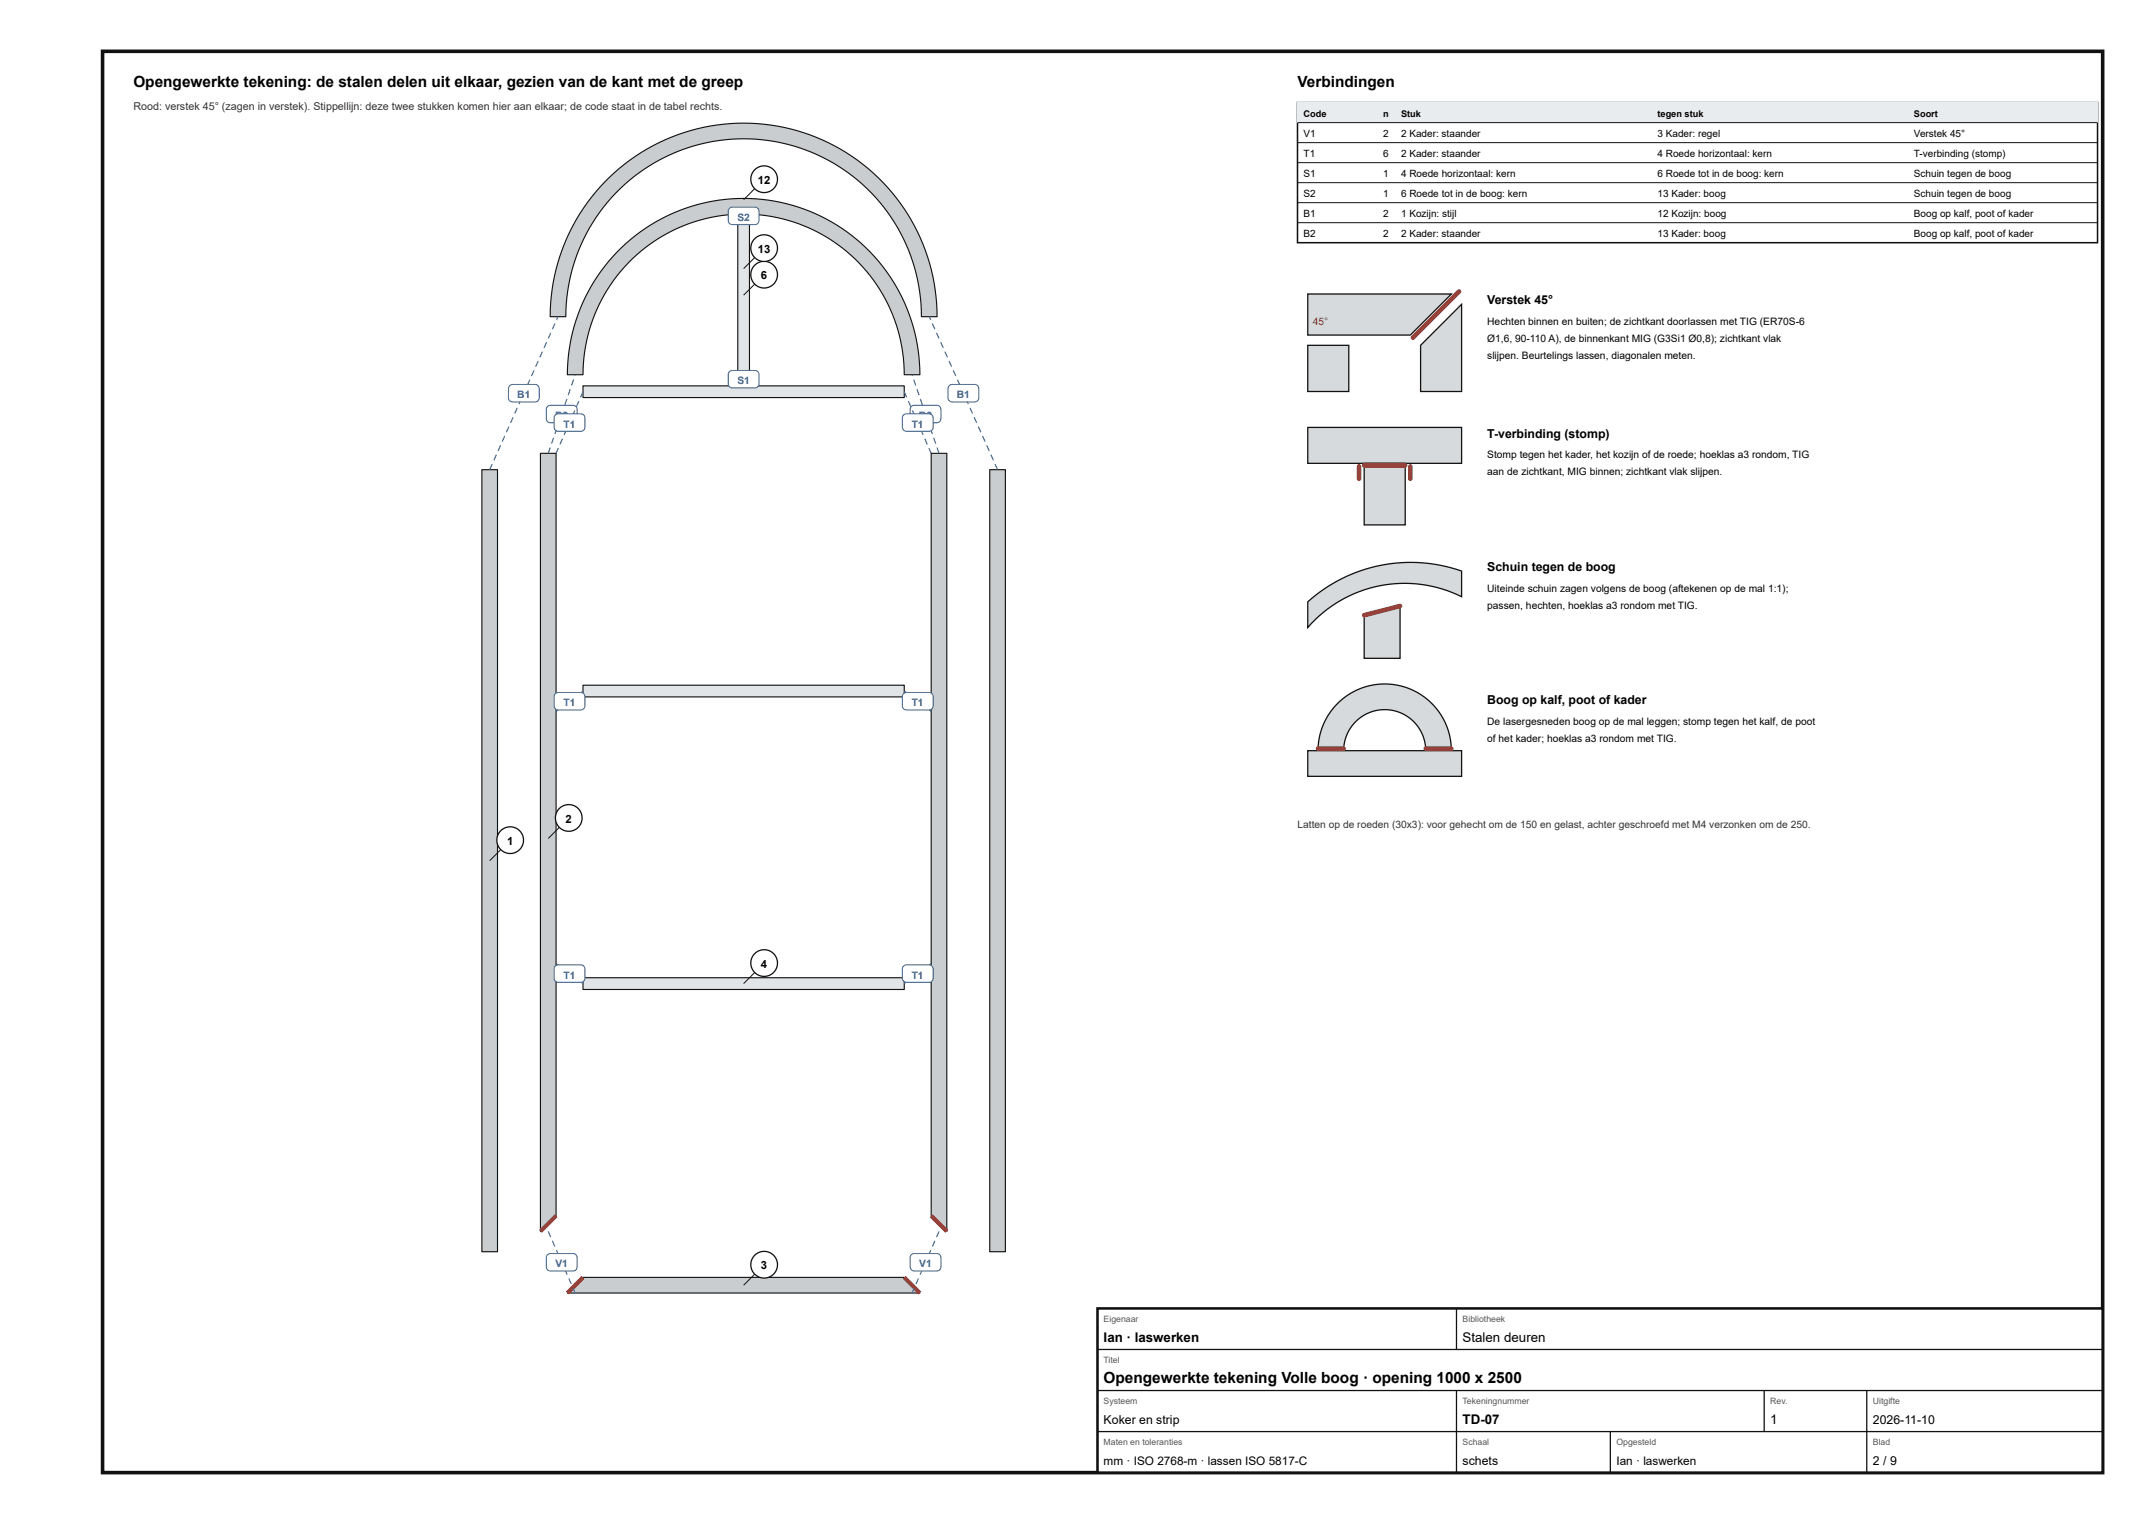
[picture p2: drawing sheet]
<svg xmlns="http://www.w3.org/2000/svg" width="420mm" height="297mm" viewBox="0 0 420 297" stroke-linecap="round" stroke-linejoin="round" font-family="sans-serif">
<path d="M20 10h390v277h-390z" fill="none" stroke="#111" stroke-width=".7" stroke-linecap="butt"/>
<path d="M94 91.5h3v152.4h-3z" fill="#c9cdd0"/>
<path d="M94 91.5h3v152.4h-3z" fill="none" stroke="#111" stroke-width=".22"/>
<path d="M193 91.5h3v152.4h-3z" fill="#c9cdd0"/>
<path d="M193 91.5h3v152.4h-3z" fill="none" stroke="#111" stroke-width=".22"/>
<path d="M105.4 88.3h3v148.6l-3 3.1z" fill="#c9cdd0"/>
<path d="M105.4 88.3h3v148.6l-3 3.1z" fill="none" stroke="#111" stroke-width=".22"/>
<path d="M108.4 236.9l-3 3.1" fill="none" stroke="#c0392b" stroke-width=".8" stroke-linecap="butt"/>
<path d="M181.6 88.3h3v151.7l-3-3.1z" fill="#c9cdd0"/>
<path d="M181.6 88.3h3v151.7l-3-3.1z" fill="none" stroke="#111" stroke-width=".22"/>
<path d="M181.6 236.9l3 3.1" fill="none" stroke="#c0392b" stroke-width=".8" stroke-linecap="butt"/>
<path d="M113.7 248.9h62.6l3.1 3.1h-68.8z" fill="#c9cdd0"/>
<path d="M113.7 248.9h62.6l3.1 3.1h-68.8z" fill="none" stroke="#111" stroke-width=".22"/>
<path d="M113.7 248.9l-3.1 3.1M176.3 248.9l3.1 3.1" fill="none" stroke="#c0392b" stroke-width=".8" stroke-linecap="butt"/>
<path d="M113.7 190.5h62.6v2.3h-62.6z" fill="#e2e5e7"/>
<path d="M113.7 190.5h62.6v2.3h-62.6z" fill="none" stroke="#111" stroke-width=".22"/>
<path d="M113.7 133.5h62.6v2.3h-62.6z" fill="#e2e5e7"/>
<path d="M113.7 133.5h62.6v2.3h-62.6z" fill="none" stroke="#111" stroke-width=".22"/>
<path d="M113.7 75.2h62.6v2.3h-62.6z" fill="#e2e5e7"/>
<path d="M113.7 75.2h62.6v2.3h-62.6z" fill="none" stroke="#111" stroke-width=".22"/>
<path d="M143.9 42.5h2.2v30.1h-2.2z" fill="#e2e5e7"/>
<path d="M143.9 42.5h2.2v30.1h-2.2z" fill="none" stroke="#111" stroke-width=".22"/>
<path d="M117.9 35.5a37.7 37.7 0 0 1 41.2-8.7 37.7 37.7 0 0 1 23.6 34.9h-3a34.7 34.7 0 0 0-34.7-34.6 34.7 34.7 0 0 0-34.7 34.6h-3a37.7 37.7 0 0 1 10.6-26.2z" fill="#c9cdd0"/>
<path d="M117.9 35.5a37.7 37.7 0 0 1 41.2-8.7 37.7 37.7 0 0 1 23.6 34.9h-3a34.7 34.7 0 0 0-34.7-34.6 34.7 34.7 0 0 0-34.7 34.6h-3a37.7 37.7 0 0 1 10.6-26.2z" fill="none" stroke="#111" stroke-width=".22"/>
<path d="M120.3 49.2a34.4 34.4 0 0 1 37.6-8 34.4 34.4 0 0 1 21.5 31.8h-3.1a31.3 31.3 0 0 0-31.3-31.3 31.3 31.3 0 0 0-31.3 31.3h-3.1a34.4 34.4 0 0 1 9.7-23.8z" fill="#c9cdd0"/>
<path d="M120.3 49.2a34.4 34.4 0 0 1 37.6-8 34.4 34.4 0 0 1 21.5 31.8h-3.1a31.3 31.3 0 0 0-31.3-31.3 31.3 31.3 0 0 0-31.3 31.3h-3.1a34.4 34.4 0 0 1 9.7-23.8z" fill="none" stroke="#111" stroke-width=".22"/>
<path d="M95.9 90.4l.2 .1-.5 1.1-.2-.1zM96.7 88.6l.2 .1-.5 1.1-.2-.1zM97.5 86.7l.2 .1-.5 1.1-.2-.1zM98.3 84.9l.2 .1-.5 1.1-.2-.1zM99.1 83.1l.2 .1-.5 1.1-.2-.1zM99.9 81.3l.2 .1-.4 1.1-.2-.1zM100.8 79.4l.2 .1-.5 1.1-.2-.1zM101.6 77.6l.2 .1-.5 1.1-.2-.1zM102.4 75.8l.2 .1-.5 1.1-.2-.1zM103.2 74l.2 .1-.5 1h-.2zM104 72.1l.2 .1-.5 1.1-.2-.1zM104.8 70.3l.2 .1-.4 1.1-.2-.1zM105.7 68.5l.2 .1-.5 1.1-.2-.1zM106.5 66.7h.2l-.5 1.1h-.2zM107.3 64.8l.2 .1-.5 1.1-.2-.1zM108.1 63l.2 .1-.5 1.1-.2-.1zM108.7 61.7l.2 .1-.3 .6-.2-.1z" fill="#1f5fa8"/>
<path d="M99.4 75.2l.5-.3h4.4a.8 .8 0 0 1 .8 .8v1.8a.8 .8 0 0 1-.8 .8h-4.4a.8 .8 0 0 1-.8-.8l.1-1.9z" fill="#fff"/>
<path d="M99.4 75.2l.5-.3h4.4a.8 .8 0 0 1 .8 .8v1.8a.8 .8 0 0 1-.8 .8h-4.4a.8 .8 0 0 1-.8-.8l.1-1.9z" fill="none" stroke="#1f5fa8" stroke-width=".2"/>
<path d="M193.9 90.5l.2-.1 .5 1.1-.2 .1zM193.1 88.7l.2-.1 .5 1.1-.2 .1zM192.3 86.8l.2-.1 .5 1.1-.2 .1zM191.5 85l.2-.1 .5 1.1-.2 .1zM190.7 83.2l.2-.1 .5 1.1-.2 .1zM189.9 81.4l.2-.1 .4 1.1-.2 .1zM189 79.5l.2-.1 .5 1.1-.2 .1zM188.2 77.7l.2-.1 .5 1.1-.2 .1zM187.4 75.9l.2-.1 .5 1.1-.2 .1zM186.6 74.1l.2-.1 .5 1.1h-.2zM185.8 72.2l.2-.1 .5 1.1-.2 .1zM185 70.4l.2-.1 .4 1.1-.2 .1zM184.1 68.6l.2-.1 .5 1.1-.2 .1zM183.3 66.7h.2l.5 1.1h-.2zM182.5 64.9l.2-.1 .5 1.1-.2 .1zM181.7 63.1l.2-.1 .5 1.1-.2 .1zM181.1 61.8l.2-.1 .3 .6-.2 .1z" fill="#1f5fa8"/>
<path d="M185.1 75.2l.6-.3h4.4a.8 .8 0 0 1 .8 .8v1.8a.8 .8 0 0 1-.8 .8h-4.4a.8 .8 0 0 1-.8-.8v-1.9z" fill="#fff"/>
<path d="M185.1 75.2l.6-.3h4.4a.8 .8 0 0 1 .8 .8v1.8a.8 .8 0 0 1-.8 .8h-4.4a.8 .8 0 0 1-.8-.8v-1.9z" fill="none" stroke="#1f5fa8" stroke-width=".2"/>
<path d="M106.8 240l.2-.1 .5 1.1-.2 .1zM107.6 241.9l.2-.1 .5 1.1-.2 .1zM108.4 243.7l.2-.1 .5 1.1-.2 .1zM109.2 245.5l.2-.1 .5 1.1-.2 .1zM110 247.4l.2-.1 .5 1.1-.2 .1zM110.8 249.2l.2-.1 .5 1.1-.2 .1zM111.6 251l.2-.1 .5 1.1h-.2z" fill="#1f5fa8"/>
<path d="M106.8 244.5l.5-.2h4.4a.8 .8 0 0 1 .8 .8v1.8a.8 .8 0 0 1-.8 .8h-4.4a.8 .8 0 0 1-.8-.8v-2z" fill="#fff"/>
<path d="M106.8 244.5l.5-.2h4.4a.8 .8 0 0 1 .8 .8v1.8a.8 .8 0 0 1-.8 .8h-4.4a.8 .8 0 0 1-.8-.8v-2z" fill="none" stroke="#1f5fa8" stroke-width=".2"/>
<path d="M107.2 87.2l.2 .1-.4 1.1-.2-.1zM107.8 85.3l.2 .1-.3 1.1-.3-.1zM108.5 83.4l.2 .1-.4 1.1-.2-.1zM109.1 81.5l.2 .1-.3 1.1-.3-.1zM109.8 79.6l.2 .1-.4 1.1-.2-.1zM110.4 77.7l.2 .1-.3 1.1h-.3zM111.1 75.8l.2 .1-.4 1.1h-.2zM111.7 73.9l.2 .1-.4 1.1h-.2zM112.1 73l.2 .1-.1 .2-.2-.1z" fill="#1f5fa8"/>
<path d="M106.8 79.2l.5-.2h4.4a.8 .8 0 0 1 .8 .8v1.8a.8 .8 0 0 1-.8 .8h-4.4a.8 .8 0 0 1-.8-.8v-2z" fill="#fff"/>
<path d="M106.8 79.2l.5-.2h4.4a.8 .8 0 0 1 .8 .8v1.8a.8 .8 0 0 1-.8 .8h-4.4a.8 .8 0 0 1-.8-.8v-2z" fill="none" stroke="#1f5fa8" stroke-width=".2"/>
<path d="M183 239.9l.2 .1-.5 1.1-.2-.1zM182.2 241.8l.2 .1-.5 1.1-.2-.1zM181.4 243.6l.2 .1-.5 1.1-.2-.1zM180.6 245.4l.2 .1-.5 1.1-.2-.1zM179.8 247.3l.2 .1-.5 1.1-.2-.1zM179 249.1l.2 .1-.5 1.1-.2-.1zM178.2 250.9l.2 .1-.5 1h-.2z" fill="#1f5fa8"/>
<path d="M177.7 244.5l.6-.2h4.4a.8 .8 0 0 1 .8 .8v1.8a.8 .8 0 0 1-.8 .8h-4.4a.8 .8 0 0 1-.8-.8v-2z" fill="#fff"/>
<path d="M177.7 244.5l.6-.2h4.4a.8 .8 0 0 1 .8 .8v1.8a.8 .8 0 0 1-.8 .8h-4.4a.8 .8 0 0 1-.8-.8v-2z" fill="none" stroke="#1f5fa8" stroke-width=".2"/>
<path d="M182.6 87.3l.2-.1 .4 1.1-.2 .1zM182 85.4l.2-.1 .4 1.1-.3 .1zM181.3 83.5l.2-.1 .4 1.1-.2 .1zM180.7 81.6l.2-.1 .4 1.1-.3 .1zM180 79.7l.2-.1 .4 1.1-.2 .1zM179.4 77.8l.2-.1 .4 1.2h-.3zM178.7 75.9l.2-.1 .4 1.2h-.2zM178.1 74l.2-.1 .4 1.2h-.3zM177.7 73.1l.2-.1 .1 .2-.2 .1z" fill="#1f5fa8"/>
<path d="M177.7 79.2l.6-.2h4.4a.8 .8 0 0 1 .8 .8v1.8a.8 .8 0 0 1-.8 .8h-4.4a.8 .8 0 0 1-.8-.8v-2z" fill="#fff"/>
<path d="M177.7 79.2l.6-.2h4.4a.8 .8 0 0 1 .8 .8v1.8a.8 .8 0 0 1-.8 .8h-4.4a.8 .8 0 0 1-.8-.8v-2z" fill="none" stroke="#1f5fa8" stroke-width=".2"/>
<path d="M112.8 190.9l.9 .7-.1 .2-.9-.7zM111.2 189.7l.9 .7-.1 .2-1-.7zM109.6 188.5l.9 .7-.1 .2-1-.7zM108.5 187.7l.4 .3-.1 .2-.4-.3z" fill="#1f5fa8"/>
<path d="M108.3 188.3l.5-.3h4.4a.8 .8 0 0 1 .8 .8v1.8a.8 .8 0 0 1-.8 .8h-4.4a.8 .8 0 0 1-.8-.8l.1-1.9z" fill="#fff"/>
<path d="M108.3 188.3l.5-.3h4.4a.8 .8 0 0 1 .8 .8v1.8a.8 .8 0 0 1-.8 .8h-4.4a.8 .8 0 0 1-.8-.8l.1-1.9z" fill="none" stroke="#1f5fa8" stroke-width=".2"/>
<path d="M176.3 191.6l.9-.7 .1 .2-.9 .7zM177.9 190.4l.9-.7 .2 .2-1 .7zM179.5 189.2l.9-.7 .2 .2-1 .7zM181.1 188l.4-.3 .1 .2-.4 .3z" fill="#1f5fa8"/>
<path d="M176.2 188.3l.5-.3h4.4a.8 .8 0 0 1 .8 .8v1.8a.8 .8 0 0 1-.8 .8h-4.4a.8 .8 0 0 1-.8-.8l.1-1.9z" fill="#fff"/>
<path d="M176.2 188.3l.5-.3h4.4a.8 .8 0 0 1 .8 .8v1.8a.8 .8 0 0 1-.8 .8h-4.4a.8 .8 0 0 1-.8-.8l.1-1.9z" fill="none" stroke="#1f5fa8" stroke-width=".2"/>
<path d="M112.7 135.3l.9-.7 .1 .2-.9 .7zM111.1 136.5l.9-.7 .1 .2-.9 .7zM109.5 137.7l.9-.7 .2 .2-1 .7zM108.4 138.6l.4-.4 .2 .2-.5 .3z" fill="#1f5fa8"/>
<path d="M108.3 135.2l.5-.2h4.4a.8 .8 0 0 1 .8 .8v1.8a.8 .8 0 0 1-.8 .8h-4.4a.8 .8 0 0 1-.8-.8l.1-2z" fill="#fff"/>
<path d="M108.3 135.2l.5-.2h4.4a.8 .8 0 0 1 .8 .8v1.8a.8 .8 0 0 1-.8 .8h-4.4a.8 .8 0 0 1-.8-.8l.1-2z" fill="none" stroke="#1f5fa8" stroke-width=".2"/>
<path d="M176.4 134.6l.9 .7-.1 .2-.9-.7zM178 135.8l.9 .7-.1 .2-1-.7zM179.6 137l.9 .7-.1 .2-1-.7zM181.2 138.2l.4 .4-.1 .1-.5-.3z" fill="#1f5fa8"/>
<path d="M176.2 135.2l.5-.2h4.4a.8 .8 0 0 1 .8 .8v1.8a.8 .8 0 0 1-.8 .8h-4.4a.8 .8 0 0 1-.8-.8l.1-2z" fill="#fff"/>
<path d="M176.2 135.2l.5-.2h4.4a.8 .8 0 0 1 .8 .8v1.8a.8 .8 0 0 1-.8 .8h-4.4a.8 .8 0 0 1-.8-.8l.1-2z" fill="none" stroke="#1f5fa8" stroke-width=".2"/>
<path d="M113.6 76.3l.2 .1-.5 1.1-.2-.1zM112.8 78.1l.2 .1-.5 1.1-.2-.1zM112 80h.2l-.5 1.1h-.2zM111.2 81.8l.2 .1-.5 1.1-.2-.1zM110.4 83.6l.2 .1-.5 1.1-.2-.1zM109.6 85.5h.2l-.5 1.1h-.2zM108.8 87.3l.2 .1-.5 1-.2-.1z" fill="#1f5fa8"/>
<path d="M108.3 80.9l.5-.3h4.4a.8 .8 0 0 1 .8 .8v1.8a.8 .8 0 0 1-.8 .8h-4.4a.8 .8 0 0 1-.8-.8l.1-1.9z" fill="#fff"/>
<path d="M108.3 80.9l.5-.3h4.4a.8 .8 0 0 1 .8 .8v1.8a.8 .8 0 0 1-.8 .8h-4.4a.8 .8 0 0 1-.8-.8l.1-1.9z" fill="none" stroke="#1f5fa8" stroke-width=".2"/>
<path d="M176.2 76.4l.2-.1 .5 1.1-.2 .1zM177 78.2l.2-.1 .5 1.1-.2 .1zM177.8 80h.2l.5 1.1h-.2zM178.6 81.9l.2-.1 .5 1.1-.2 .1zM179.4 83.7l.2-.1 .5 1.1-.2 .1zM180.2 85.5h.2l.5 1.1h-.2zM181 87.4l.2-.1 .5 1-.2 .1z" fill="#1f5fa8"/>
<path d="M176.2 80.9l.5-.3h4.4a.8 .8 0 0 1 .8 .8v1.8a.8 .8 0 0 1-.8 .8h-4.4a.8 .8 0 0 1-.8-.8l.1-1.9z" fill="#fff"/>
<path d="M176.2 80.9l.5-.3h4.4a.8 .8 0 0 1 .8 .8v1.8a.8 .8 0 0 1-.8 .8h-4.4a.8 .8 0 0 1-.8-.8l.1-1.9z" fill="none" stroke="#1f5fa8" stroke-width=".2"/>
<path d="M144.9 72.6h.2v1.2h-.2zM144.9 74.6h.2v.6h-.2z" fill="#1f5fa8"/>
<path d="M142.2 72.4l.6-.2h4.4a.8 .8 0 0 1 .8 .8v1.8a.8 .8 0 0 1-.8 .8h-4.4a.8 .8 0 0 1-.8-.8v-2z" fill="#fff"/>
<path d="M142.2 72.4l.6-.2h4.4a.8 .8 0 0 1 .8 .8v1.8a.8 .8 0 0 1-.8 .8h-4.4a.8 .8 0 0 1-.8-.8v-2z" fill="none" stroke="#1f5fa8" stroke-width=".2"/>
<path d="M144.9 41.7h.2v.7h-.2z" fill="#1f5fa8"/>
<path d="M142.2 40.6l.6-.2h4.4a.8 .8 0 0 1 .8 .8v1.8a.8 .8 0 0 1-.8 .8h-4.4a.8 .8 0 0 1-.8-.8v-2z" fill="#fff"/>
<path d="M142.2 40.6l.6-.2h4.4a.8 .8 0 0 1 .8 .8v1.8a.8 .8 0 0 1-.8 .8h-4.4a.8 .8 0 0 1-.8-.8v-2z" fill="none" stroke="#1f5fa8" stroke-width=".2"/>
<path d="M97.7 165.5l-2.2 2.2" fill="none" stroke="#111" stroke-width=".19"/>
<circle cx="99.5" cy="163.7" r="2.6" fill="#fff"/>
<circle cx="99.5" cy="163.7" r="2.6" fill="none" stroke="#111" stroke-width=".25"/>
<path d="M109.1 161.2l-2.2 2.2" fill="none" stroke="#111" stroke-width=".19"/>
<circle cx="110.9" cy="159.4" r="2.6" fill="#fff"/>
<circle cx="110.9" cy="159.4" r="2.6" fill="none" stroke="#111" stroke-width=".25"/>
<path d="M147.2 248.3l-2.2 2.2" fill="none" stroke="#111" stroke-width=".19"/>
<circle cx="149" cy="246.5" r="2.6" fill="#fff"/>
<circle cx="149" cy="246.5" r="2.6" fill="none" stroke="#111" stroke-width=".25"/>
<path d="M147.2 189.5l-2.2 2.2" fill="none" stroke="#111" stroke-width=".19"/>
<circle cx="149" cy="187.7" r="2.6" fill="#fff"/>
<circle cx="149" cy="187.7" r="2.6" fill="none" stroke="#111" stroke-width=".25"/>
<path d="M147.2 55.3l-2.2 2.2" fill="none" stroke="#111" stroke-width=".19"/>
<circle cx="149" cy="53.5" r="2.6" fill="#fff"/>
<circle cx="149" cy="53.5" r="2.6" fill="none" stroke="#111" stroke-width=".25"/>
<path d="M147.2 36.7l-2.2 2.2" fill="none" stroke="#111" stroke-width=".19"/>
<circle cx="149" cy="34.9" r="2.6" fill="#fff"/>
<circle cx="149" cy="34.9" r="2.6" fill="none" stroke="#111" stroke-width=".25"/>
<path d="M147.2 50.2l-2.2 2.2" fill="none" stroke="#111" stroke-width=".19"/>
<circle cx="149" cy="48.4" r="2.6" fill="#fff"/>
<circle cx="149" cy="48.4" r="2.6" fill="none" stroke="#111" stroke-width=".25"/>
<path d="M253 20h156v27.3h-156z" fill="none" stroke="#111" stroke-width=".3"/>
<path d="M253 20h156v3.9h-156z" fill="#e9ecee"/>
<path d="M253 23.9h156M253 27.8h156M253 31.7h156M253 35.6h156M253 39.5h156M253 43.4h156" fill="none" stroke="#111" stroke-width=".19"/>
<path d="M255 57.3h28l-8 8h-20z" fill="#d7dadc"/>
<path d="M255 57.3h28l-8 8h-20z" fill="none" stroke="#111" stroke-width=".25"/>
<path d="M255 67.3h8v9h-8z" fill="#d7dadc"/>
<path d="M255 67.3h8v9h-8z" fill="none" stroke="#111" stroke-width=".25"/>
<path d="M285 59.3v17h-8v-9z" fill="#d7dadc"/>
<path d="M285 59.3v17h-8v-9z" fill="none" stroke="#111" stroke-width=".25"/>
<path d="M284.5 56.8l-9 9" fill="none" stroke="#c0392b" stroke-width=".9"/>
<path d="M255 83.3h30v7h-30z" fill="#d7dadc"/>
<path d="M255 83.3h30v7h-30z" fill="none" stroke="#111" stroke-width=".25"/>
<path d="M266 90.3h8v12h-8z" fill="#d7dadc"/>
<path d="M266 90.3h8v12h-8z" fill="none" stroke="#111" stroke-width=".25"/>
<path d="M265 90.9v2.4M266 90.7h8M275 90.9v2.4" fill="none" stroke="#c0392b" stroke-width=".9"/>
<path d="M255 117.3a30 30 0 0 1 30-6v5a25 25 0 0 0-30 6z" fill="#d7dadc"/>
<path d="M255 117.3a30 30 0 0 1 30-6v5a25 25 0 0 0-30 6z" fill="none" stroke="#111" stroke-width=".25"/>
<path d="M266 119.7l7-1.8v10.4h-7z" fill="#d7dadc"/>
<path d="M266 119.7l7-1.8v10.4h-7z" fill="none" stroke="#111" stroke-width=".25"/>
<path d="M273 118.1l-7 1.8" fill="none" stroke="#c0392b" stroke-width=".9"/>
<path d="M260.8 137.1a13 13 0 0 1 14.2-2.8 13 13 0 0 1 8 12h-5a8 8 0 0 0-8-8 8 8 0 0 0-8 8h-5a13 13 0 0 1 3.8-9.2z" fill="#d7dadc"/>
<path d="M260.8 137.1a13 13 0 0 1 14.2-2.8 13 13 0 0 1 8 12h-5a8 8 0 0 0-8-8 8 8 0 0 0-8 8h-5a13 13 0 0 1 3.8-9.2z" fill="none" stroke="#111" stroke-width=".25"/>
<path d="M255 146.3h30v5h-30z" fill="#d7dadc"/>
<path d="M255 146.3h30v5h-30z" fill="none" stroke="#111" stroke-width=".25"/>
<path d="M257 145.9h5M278 145.9h5" fill="none" stroke="#c0392b" stroke-width=".9"/>
<path d="M214 255h196v32h-196z" fill="#fff"/>
<path d="M214 255h196v32h-196z" fill="none" stroke="#111" stroke-width=".5"/>
<path d="M284 255v8M214 263h196M214 271h196M214 279h196M284 271v16M314 279v8M344 271v8M364 271v16" fill="none" stroke="#111" stroke-width=".25"/>
<g font-size="3">
<text x="26" y="17">Opengewerkte tekening: de stalen delen uit elkaar, gezien van de kant met de greep</text>
<text x="253" y="17">Verbindingen</text>
<text x="215.2" y="269.6">Opengewerkte tekening Volle boog · opening 1000 x 2500</text>
</g>
<g font-size="2.6">
<text x="215.2" y="261.6">Ian · laswerken</text>
<text x="285.2" y="261.6">Stalen deuren</text>
<text x="285.2" y="277.6">TD-07</text>
<text x="345.2" y="277.6">1</text>
</g>
<g font-size="2.4">
<text x="290" y="59.3">Verstek 45°</text>
<text x="290" y="85.3">T-verbinding (stomp)</text>
<text x="290" y="111.3">Schuin tegen de boog</text>
<text x="290" y="137.3">Boog op kalf, poot of kader</text>
<text x="215.2" y="277.6">Koker en strip</text>
<text x="365.2" y="277.6">2026-11-10</text>
<text x="285.2" y="285.6">schets</text>
<text x="365.2" y="285.6">2 / 9</text>
</g>
<g font-size="2.3">
<text x="215.2" y="285.6">mm · ISO 2768-m · lassen ISO 5817-C</text>
<text x="315.2" y="285.6">Ian · laswerken</text>
</g>
<g font-size="2.2">
<text x="147.8" y="35.8">12</text>
<text x="147.8" y="49.3">13</text>
<text x="148.4" y="54.4">6</text>
<text x="110.3" y="160.3">2</text>
<text x="98.9" y="164.6">1</text>
<text x="148.4" y="188.6">4</text>
<text x="148.4" y="247.4">3</text>
</g>
<text font-size="2.1" fill="#333" x="26" y="21.5">Rood: verstek 45° (zagen in verstek). Stippellijn: deze twee stukken komen hier aan elkaar; de code staat in de tabel rechts.</text>
<g font-size="2" fill="#1f5fa8">
<text x="143.8" y="43.1">S2</text>
<text x="100.9" y="77.6">B1</text>
<text x="143.8" y="74.9">S1</text>
<text x="186.6" y="77.6">B1</text>
<text x="108.3" y="81.7">B2</text>
<text x="109.9" y="83.3">T1</text>
<text x="177.8" y="83.3">T1</text>
<text x="179.2" y="81.7">B2</text>
<text x="109.9" y="137.7">T1</text>
<text x="177.8" y="137.7">T1</text>
<text x="109.9" y="190.7">T1</text>
<text x="177.8" y="190.7">T1</text>
<text x="108.3" y="247">V1</text>
<text x="179.2" y="247">V1</text>
</g>
<text font-size="2" fill="#c0392b" x="256" y="63.3">45°</text>
<g font-size="2">
<text x="290" y="63.3">Hechten binnen en buiten; de zichtkant doorlassen met TIG (ER70S-6</text>
<text x="290" y="66.6">Ø1,6, 90-110 A), de binnenkant MIG (G3Si1 Ø0,8); zichtkant vlak</text>
<text x="290" y="69.9">slijpen. Beurtelings lassen, diagonalen meten.</text>
<text x="290" y="89.3">Stomp tegen het kader, het kozijn of de roede; hoeklas a3 rondom, TIG</text>
<text x="290" y="92.6">aan de zichtkant, MIG binnen; zichtkant vlak slijpen.</text>
<text x="290" y="115.3">Uiteinde schuin zagen volgens de boog (aftekenen op de mal 1:1);</text>
<text x="290" y="118.6">passen, hechten, hoeklas a3 rondom met TIG.</text>
<text x="290" y="141.3">De lasergesneden boog op de mal leggen; stomp tegen het kalf, de poot</text>
<text x="290" y="144.6">of het kader; hoeklas a3 rondom met TIG.</text>
</g>
<text font-size="2" fill="#333" x="253" y="161.3">Latten op de roeden (30x3): voor gehecht om de 150 en gelast, achter geschroefd met M4 verzonken om de 250.</text>
<g font-size="1.9">
<text x="254.2" y="26.6">V1</text>
<text x="269.7" y="26.6">2</text>
<text x="273.2" y="26.6">2 Kader: staander</text>
<text x="323.2" y="26.6">3 Kader: regel</text>
<text x="373.2" y="26.6">Verstek 45°</text>
<text x="254.2" y="30.5">T1</text>
<text x="254.2" y="34.4">S1</text>
<text x="269.7" y="30.5">6</text>
<text x="269.7" y="34.4">1</text>
<text x="273.2" y="30.5">2 Kader: staander</text>
<text x="273.2" y="34.4">4 Roede horizontaal: kern</text>
<text x="323.2" y="30.5">4 Roede horizontaal: kern</text>
<text x="323.2" y="34.4">6 Roede tot in de boog: kern</text>
<text x="373.2" y="30.5">T-verbinding (stomp)</text>
<text x="373.2" y="34.4">Schuin tegen de boog</text>
<text x="254.2" y="38.3">S2</text>
<text x="269.7" y="38.3">1</text>
<text x="273.2" y="38.3">6 Roede tot in de boog: kern</text>
<text x="323.2" y="38.3">13 Kader: boog</text>
<text x="373.2" y="38.3">Schuin tegen de boog</text>
<text x="254.2" y="42.2">B1</text>
<text x="254.2" y="46.1">B2</text>
<text x="269.7" y="42.2">2</text>
<text x="269.7" y="46.1">2</text>
<text x="273.2" y="42.2">1 Kozijn: stijl</text>
<text x="273.2" y="46.1">2 Kader: staander</text>
<text x="323.2" y="42.2">12 Kozijn: boog</text>
<text x="323.2" y="46.1">13 Kader: boog</text>
<text x="373.2" y="42.2">Boog op kalf, poot of kader</text>
<text x="373.2" y="46.1">Boog op kalf, poot of kader</text>
</g>
<g font-size="1.8">
<text x="254.2" y="22.7">Code</text>
<text x="269.7" y="22.7">n</text>
<text x="273.2" y="22.7">Stuk</text>
<text x="323.2" y="22.7">tegen stuk</text>
<text x="373.2" y="22.7">Soort</text>
</g>
<g font-size="1.7" fill="#555">
<text x="215.2" y="257.6">Eigenaar</text>
<text x="285.2" y="257.6">Bibliotheek</text>
<text x="215.2" y="265.6">Titel</text>
<text x="215.2" y="273.6">Systeem</text>
<text x="285.2" y="273.6">Tekeningnummer</text>
<text x="345.2" y="273.6">Rev.</text>
<text x="365.2" y="273.6">Uitgifte</text>
<text x="215.2" y="281.6">Maten en toleranties</text>
<text x="285.2" y="281.6">Schaal</text>
<text x="315.2" y="281.6">Opgesteld</text>
<text x="365.2" y="281.6">Blad</text>
</g>
</svg>
